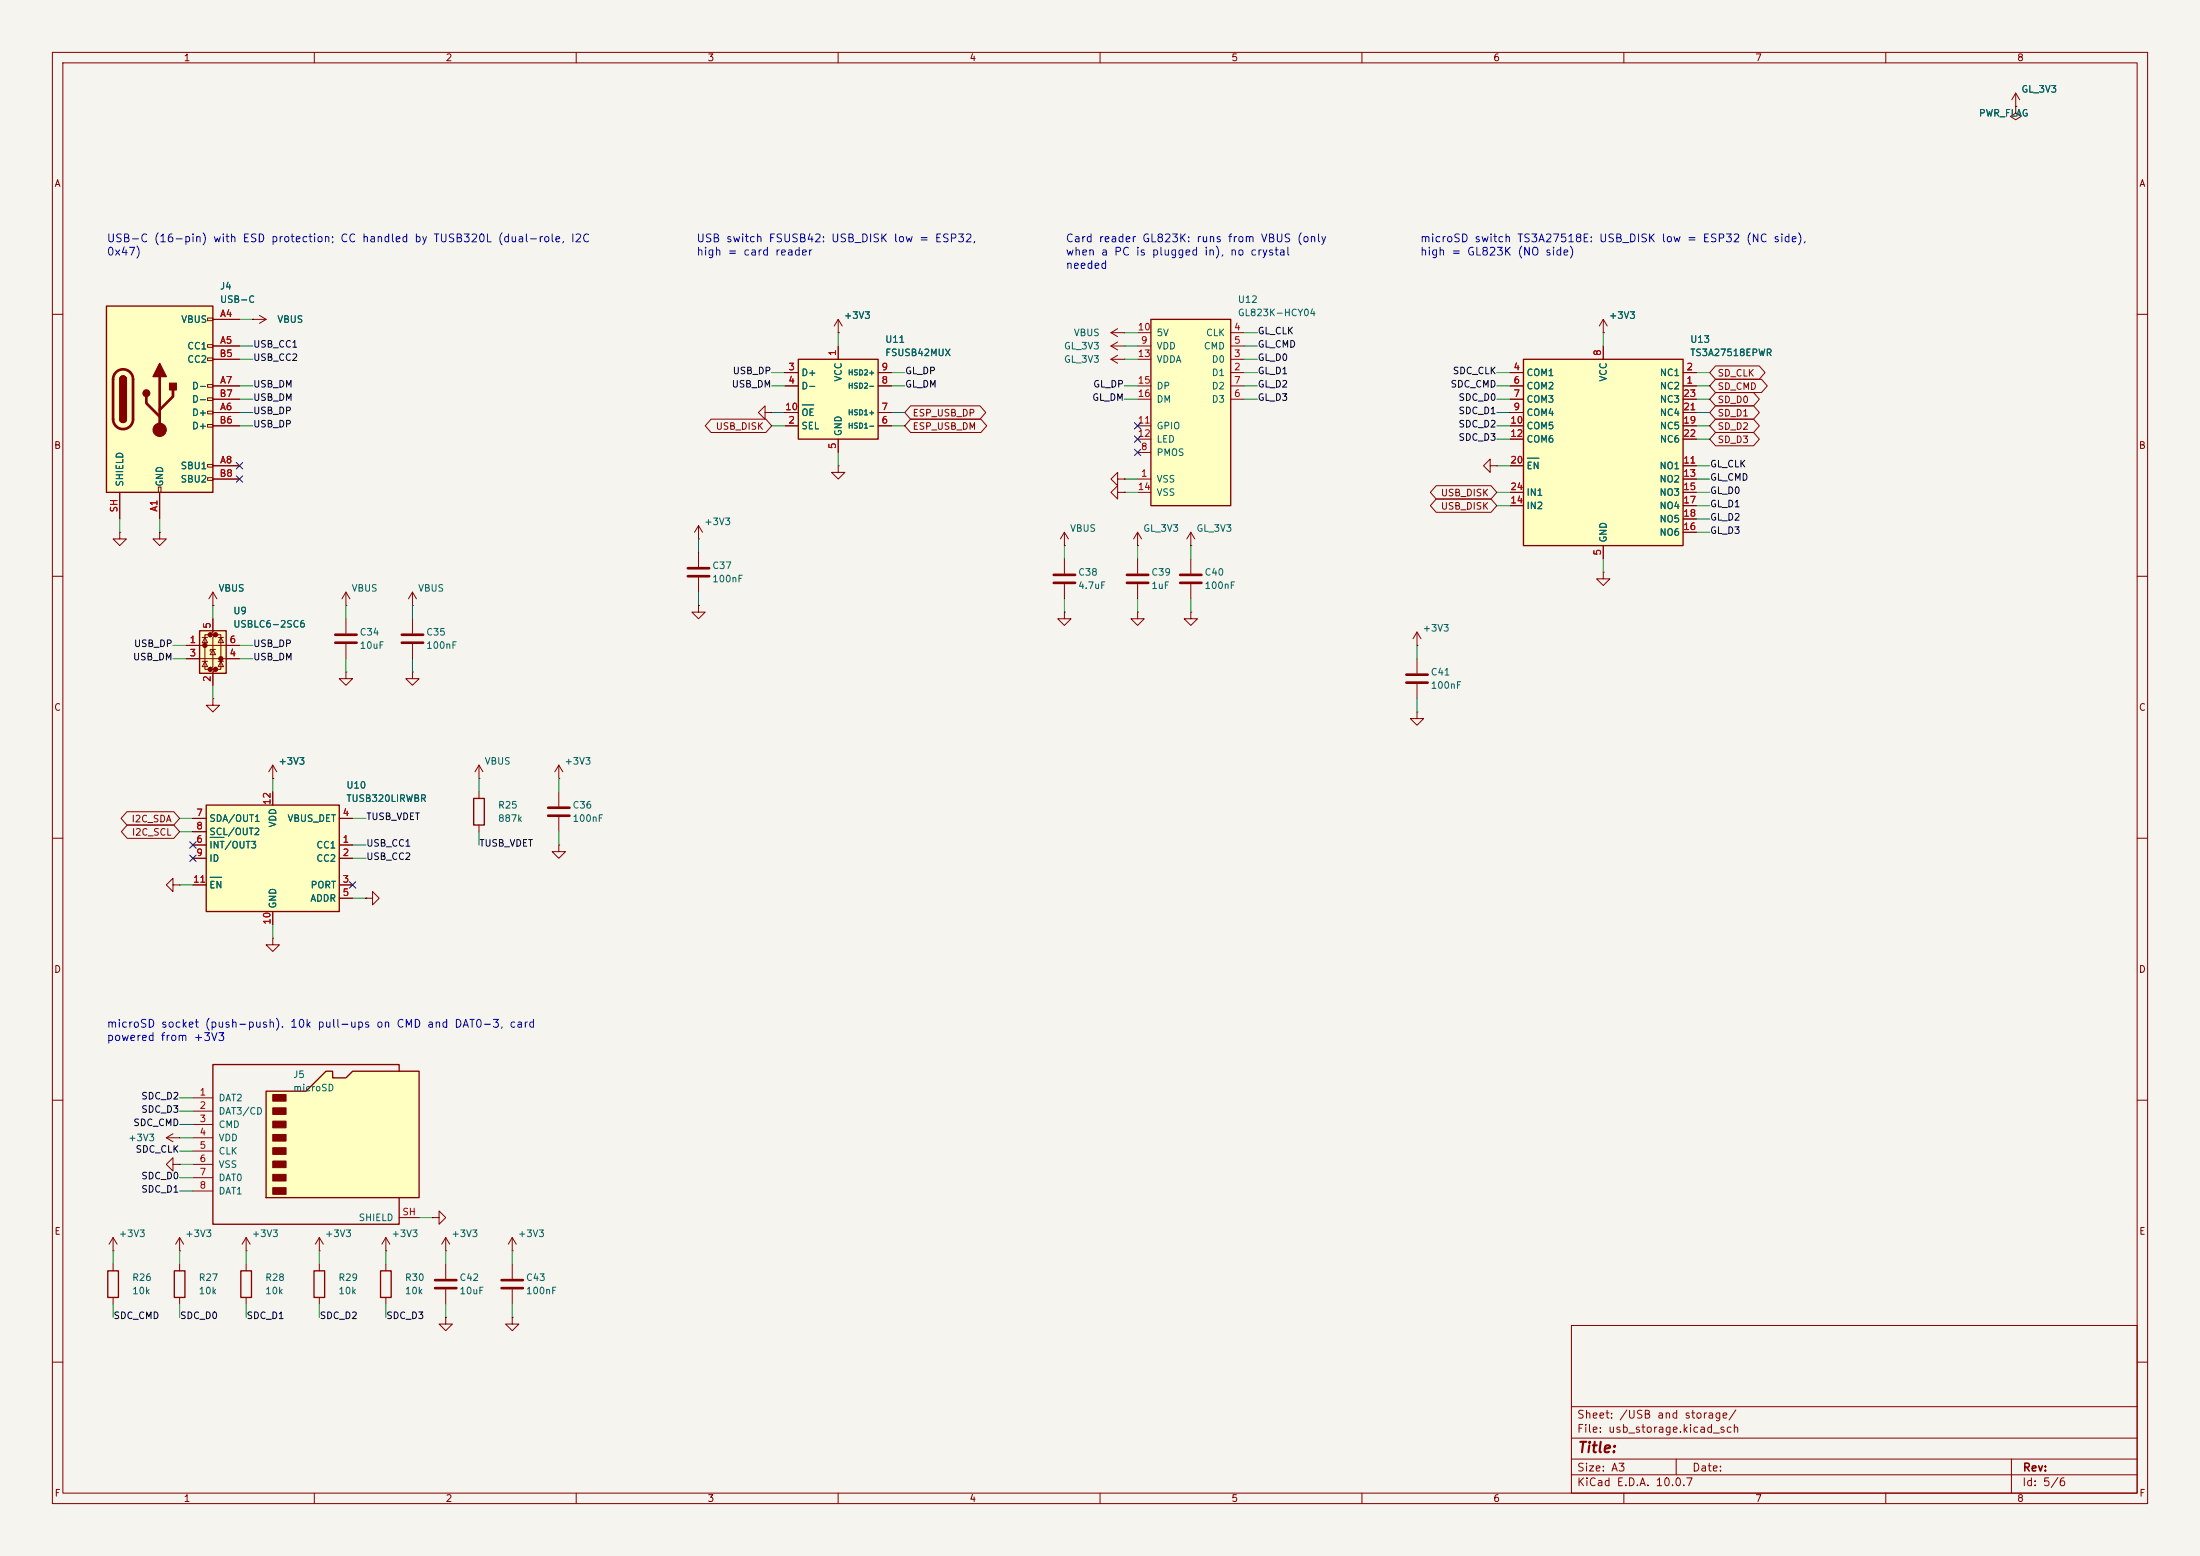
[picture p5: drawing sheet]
<svg xmlns="http://www.w3.org/2000/svg" width="420mm" height="297mm" viewBox="0 0 420 297" stroke-linecap="round" stroke-linejoin="round" font-family="sans-serif">
<path d="M0 0h420v297h-420z" fill="#f5f4ef" stroke="#f5f4ef" stroke-width=".19"/>
<g fill="none" stroke="#840000" stroke-width=".19">
<path d="M10 10h400v277h-400zM12 12h396v273h-396zM60 10v2M110 10v2M160 10v2M210 10v2M260 10v2M310 10v2M360 10v2M10 60h2M212.1 63.5l1.3 .8M212.1 63.5h2.5"/>
<path d="M213.4 62.7l-1.3 .8M214.6 63.5h.1M408 60h2M10 110h2M408 110h2M10 160h2M408 160h2M10 210h2M408 210h2M34.3 238.8h.1M34.3 236.2v2.6M34.3 236.2l-.8 1.3"/>
<path d="M34.3 236.2l.8 1.3M82.5 232.4h1.3v-1.3l1.3 1.3-1.3 1.3v-1.3M82.5 232.4h.1M85.1 238.8h.1M85.1 236.2v2.6M85.1 236.2l-.8 1.3M85.1 236.2l.8 1.3M97.8 238.8h.1M97.8 236.2l-.8 1.3M97.8 236.2l.8 1.3M97.8 236.2v2.6M34.3 241.3v1.3"/>
<path d="M34.3 247.6v1.3M85.1 241.3v2.8M85.1 246.1v2.8M97.8 251.5v1.2h1.3l-1.3 1.3-1.3-1.3h1.3M97.8 251.5h.1M97.8 241.3v2.8M97.8 246.1v2.8M300 253h108v32h-108zM10 260h2M300 278.5h108M300 274.5h108M300 268.5h108"/>
<path d="M320 278.5v3M384 278.5v6.5M408 260h2M60 285v2M110 285v2M160 285v2M210 285v2M260 285v2M300 281.5h108M310 285v2M360 285v2"/>
</g>
<path d="M33.3 242.6h2v5h-2z" fill="none" stroke="#840000" stroke-width=".25"/>
<path d="M83.1 244.3h4M83.1 245.9h4M95.8 244.3h4M95.8 245.9h4" fill="none" stroke="#840000" stroke-width=".51"/>
<path d="M50.8 208.3h7.6l3.8-3.8h1.3v1.2h2.5l1.3-1.2h12.7v24.1h-29.2z" fill="#ffffc2"/>
<path d="M50.8 208.3h7.6l3.8-3.8h1.3v1.2h2.5l1.3-1.2h12.7v24.1h-29.2zM76.2 204.5v-1.3h-35.6v30.5h35.6v-5.1M20.6 242.6h2v5h-2z" fill="none" stroke="#840000" stroke-width=".25"/>
<g fill="#840000" stroke="#840000" stroke-width=".19">
<path d="M52.1 208.9h2.5v1.3h-2.5z"/>
<path d="M52.1 211.5h2.5v1.2h-2.5z"/>
<path d="M52.1 214h2.5v1.3h-2.5z"/>
<path d="M52.1 216.5h2.5v1.3h-2.5z"/>
<path d="M52.1 219.1h2.5v1.2h-2.5z"/>
<path d="M52.1 221.6h2.5v1.3h-2.5z"/>
<path d="M52.1 224.2h2.5v1.2h-2.5z"/>
<path d="M52.1 226.7h2.5v1.3h-2.5z"/>
</g>
<g fill="none" stroke="#840000" stroke-width=".19">
<path d="M133.3 115.6v1.2h1.3l-1.3 1.3-1.2-1.3h1.2M133.3 115.6h.1M106.7 151.1v2.8M106.7 156v2.8M106.7 161.3v1.3h1.2l-1.2 1.2-1.3-1.2h1.3M106.7 161.3h.1M31.7 217.2h2.6M31.7 217.2l1.3 .7M33 216.4l-1.3 .8M34.3 217.2h.1M36.8 209.6h3.8M36.8 212.1h3.8"/>
<path d="M36.8 214.6h3.8M36.8 217.2h3.8M36.8 219.7h3.8M21.6 238.8h.1M21.6 236.2l-.8 1.3M21.6 236.2l.8 1.3M21.6 236.2v2.6M36.8 222.2h3.8M36.8 224.8h3.8M36.8 227.3h3.8M76.2 232.4h3.8M21.6 241.3v1.3"/>
<path d="M21.6 247.6v1.3"/>
</g>
<path d="M104.6 154.2h4.1M104.6 155.7h4.1" fill="none" stroke="#840000" stroke-width=".51"/>
<path d="M219.7 61h15.2v35.5h-15.2z" fill="#ffffc2"/>
<path d="M219.7 61h15.2v35.5h-15.2zM90.4 152.4h2.1v5.1h-2.1z" fill="none" stroke="#840000" stroke-width=".25"/>
<g fill="none" stroke="#840000" stroke-width=".19">
<path d="M217.2 68.6h2.5M217.2 63.5h2.5M217.2 66h2.5M217.2 76.2h2.5M217.2 73.7h2.5M234.9 71.1h2.6M234.9 68.6h2.6M234.9 63.5h2.6M234.9 66h2.6M234.9 76.2h2.6M234.9 73.7h2.6M213.4 91.4v-1.2l-1.3 1.2 1.3 1.3v-1.3h1.2"/>
<path d="M213.4 94v-1.3l-1.3 1.3 1.3 1.3v-1.3h1.2M214.6 91.4h.1M214.6 94h.1M217.2 91.4h2.5M217.2 86.4h2.5M217.2 81.3h2.5M217.2 83.8h2.5M217.2 94h2.5M78.7 115.6h.1M78.7 113l-.7 1.3M78.7 113l.8 1.3M78.7 113v2.6"/>
<path d="M78.7 118.1v2.8M217.2 106.7v2.8M217.2 111.5v2.8M227.3 116.8v1.3h1.3l-1.3 1.3-1.2-1.3h1.2M227.3 116.8h.1M227.3 104.1h.1M227.3 101.6v2.5M227.3 106.7v2.8M227.3 111.5v2.8M227.3 101.6l-.7 1.3M227.3 101.6l.8 1.3M78.7 122.9v2.8"/>
<path d="M52.1 148.6h.1M52.1 146.1l-.8 1.2M52.1 146.1l.7 1.2M52.1 146.1v2.5M91.4 148.6h.1M91.4 146.1l-.7 1.2M91.4 146.1l.8 1.2M91.4 146.1v2.5M91.4 151.1v1.3M91.4 157.5v1.3M106.7 148.6h.1M106.7 146.1l-.8 1.2"/>
<path d="M106.7 146.1l.7 1.2M106.7 146.1v2.5M33 168.9v-1.3l-1.3 1.3 1.3 1.3v-1.3h1.3M34.3 168.9h.1M52.1 179.1v1.2h1.2l-1.2 1.3-1.3-1.3h1.3M52.1 179.1h.1M69.8 171.5h1.3v-1.3l1.3 1.3-1.3 1.2v-1.2M69.8 171.5h.1"/>
</g>
<path d="M215.1 109.7h4.1M215.1 111.3h4.1M225.3 109.7h4.1M225.3 111.3h4.1M76.7 121.2h4.1M76.7 122.7h4.1" fill="none" stroke="#840000" stroke-width=".51"/>
<path d="M39.4 153.7h25.4v20.3h-25.4z" fill="#ffffc2"/>
<path d="M39.4 153.7h25.4v20.3h-25.4z" fill="none" stroke="#840000" stroke-width=".25"/>
<g fill="none" stroke="#840000" stroke-width=".19">
<path d="M284.5 88.9v-1.3l-1.3 1.3 1.3 1.3v-1.3h1.2M285.7 88.9h.1M40.6 115.6h.1M40.6 113l-.7 1.3M40.6 113l.8 1.3M40.6 113v2.6M66 115.6h.1M66 113l-.7 1.3M66 113l.8 1.3M66 113v2.6M66 118.1v2.8M217.2 116.8v1.3h1.2l-1.2 1.3-1.3-1.3h1.3"/>
<path d="M217.2 116.8h.1M217.2 104.1h.1M217.2 101.6l-.8 1.3M217.2 101.6l.7 1.3M217.2 101.6v2.5M40.6 133.4v1.2h1.3l-1.3 1.3-1.2-1.3h1.2M40.6 133.4h.1M66 128.3v1.2h1.3l-1.3 1.3-1.2-1.3h1.2M66 128.3h.1M66 122.9v2.8M78.7 128.3v1.2h1.3l-1.3 1.3-1.2-1.3h1.2M78.7 128.3h.1"/>
<path d="M270.5 123.2h.1M270.5 135.9v1.3h1.3l-1.3 1.2-1.3-1.2h1.3M270.5 135.9h.1M270.5 120.7v2.5M270.5 125.7v2.8M270.5 130.6v2.8M270.5 120.7l-.8 1.2M270.5 120.7l.8 1.2M36.8 156.2h2.6M36.8 158.8h2.6M52.1 151.1v2.6M64.8 156.2h2.5"/>
<path d="M36.8 161.3h2.6M36.8 163.8h2.6M36.8 168.9h2.6M52.1 174v2.5M64.8 161.3h2.5M64.8 163.8h2.5M64.8 168.9h2.5M64.8 171.5h2.5"/>
</g>
<path d="M40.1 159.8h2.7M40.1 167.5h2.2" fill="none" stroke="#006464" stroke-width=".19"/>
<path d="M64 121.2h4.1M64 122.7h4.1M268.5 128.8h4M268.5 130.3h4" fill="none" stroke="#840000" stroke-width=".51"/>
<path d="M38.1 120.4h5.1v8.1h-5.1z" fill="#ffffc2"/>
<g fill="#840000" stroke="#840000" stroke-width=".51">
<circle cx="39.1" cy="123.2" r=".25"/>
<circle cx="40.1" cy="121.2" r=".25"/>
<circle cx="40.1" cy="127.8" r=".25"/>
<circle cx="41.1" cy="121.2" r=".25"/>
<circle cx="41.1" cy="127.8" r=".25"/>
<circle cx="42.2" cy="125.7" r=".25"/>
</g>
<g fill="none" stroke="#840000" stroke-width=".19">
<path d="M212.1 68.6l1.3 .7M212.1 68.6h2.5M212.1 66l1.3 .8M212.1 66h2.5M213.4 67.8l-1.3 .8M213.4 65.3l-1.3 .7M214.6 68.6h.1M214.6 66h.1M160 88.9v1.3h1.3l-1.3 1.2-1.3-1.2h1.3M160 88.9h.1M40.6 118.1v2.6l-.5 .5h1l-.5 .5v5.6l-.5 .5h1l-.5 .5v2.5M133.3 102.9h.1"/>
<path d="M133.3 100.3v2.6M133.3 105.4v2.8M133.3 110.2v2.8M133.3 100.3l-.7 1.3M133.3 100.3l.8 1.3M203.2 106.7v2.8M203.2 111.5v2.8M35.6 123.2h10.1M35.6 125.7h10.1M38.6 126.2h1M38.6 121.7h1M39.1 121.7l.5 1h-1z"/>
<path d="M39.1 126.2l.5 1.1h-1zM40.1 121.2h-1v6.6h1M40.6 124l.5 1h-1zM41.1 124h-1v.3M41.1 121.2h1.1v6.6h-1.1M41.7 126.2h1M41.7 121.7h1M42.2 121.7l.5 1h-1zM42.2 126.2l.5 1.1h-1z"/>
</g>
<path d="M38.1 120.4h5.1v8.1h-5.1z" fill="none" stroke="#840000" stroke-width=".25"/>
<path d="M131.3 108.5h4.1M131.3 110h4.1M201.2 109.7h4M201.2 111.3h4" fill="none" stroke="#840000" stroke-width=".51"/>
<path d="M290.8 68.6h30.5v35.5h-30.5z" fill="#ffffc2"/>
<path d="M290.8 68.6h30.5v35.5h-30.5z" fill="none" stroke="#840000" stroke-width=".25"/>
<g fill="none" stroke="#840000" stroke-width=".19">
<path d="M288.3 73.7h2.5M288.3 71.1h2.5M288.3 76.2h2.5M288.3 78.7h2.5M306.1 66v2.6M321.3 73.7h2.5M321.3 71.1h2.5M321.3 76.2h2.5M321.3 78.7h2.5M288.3 81.3h2.5M288.3 88.9h2.5M288.3 83.8h2.5"/>
<path d="M288.3 96.5h2.5M288.3 94h2.5M321.3 81.3h2.5M321.3 88.9h2.5M321.3 83.8h2.5M321.3 91.4h2.5M321.3 96.5h2.5M321.3 94h2.5M321.3 99.1h2.5M203.2 104.1h.1M203.2 101.6l-.8 1.3M203.2 101.6l.8 1.3"/>
<path d="M203.2 101.6v2.5M306.1 104.1v2.6M321.3 101.6h2.5"/>
</g>
<path d="M291.6 87.5h2.2" fill="none" stroke="#006464" stroke-width=".19"/>
<path d="M152.4 68.6h15.2v15.2h-15.2z" fill="#ffffc2"/>
<path d="M152.4 68.6h15.2v15.2h-15.2z" fill="none" stroke="#840000" stroke-width=".25"/>
<g fill="none" stroke="#840000" stroke-width=".19">
<path d="M146 78.7v-1.2l-1.2 1.2 1.2 1.3v-1.3h1.3M147.3 78.7h.1M149.9 71.1h2.5M149.9 73.7h2.5M149.9 78.7h2.5M160 63.5h.1M160 61v2.5M160 66v2.6M160 61l-.7 1.2M160 61l.8 1.2M167.6 71.1h2.6M167.6 73.7h2.6"/>
<path d="M167.6 78.7h2.6M149.9 81.3h2.5M160 83.8v2.6M167.6 81.3h2.6M203.2 116.8v1.3h1.3l-1.3 1.3-1.3-1.3h1.3M203.2 116.8h.1"/>
</g>
<path d="M153.1 77.3h2.3" fill="none" stroke="#006464" stroke-width=".19"/>
<path d="M20.3 58.4h20.3v35.6h-20.3z" fill="#ffffc2"/>
<g fill="none" stroke="#840000" stroke-width=".19">
<path d="M384.8 17.8l-.8 1.3M384.8 17.8l.8 1.3M384.8 17.8v2.5M384.8 20.3h.1M384.8 20.3v1.3l1 .6-1 .7-1-.7 1-.6M39.6 60.7h1v.5h-1zM39.6 65.8h1v.5h-1zM39.6 68.3h1v.5h-1zM39.6 73.4h1v.5h-1zM39.6 75.9h1v.6h-1zM39.6 78.5h1v.5h-1zM40.6 61h5.1"/>
<path d="M40.6 66h5.1M40.6 78.7h5.1M40.6 73.7h5.1M40.6 68.6h5.1M40.6 76.2h5.1M48.3 61h.1M48.3 61h2.5M49.5 60.2l1.3 .8M50.8 61l-1.3 .7M149.9 78.7h2.5M149.9 73.7h2.5M149.9 71.1h2.5"/>
<path d="M160 63.5h.1M160 66v2.6M167.6 78.7h2.6M167.6 73.7h2.6M167.6 71.1h2.6M173.8 77.5h13.3l1.1 1.2-1.1 1.3h-13.3l-1.1-1.3zM288.3 78.7h2.5M288.3 73.7h2.5M288.3 76.2h2.5M288.3 71.1h2.5M306.1 63.5h.1M306.1 61l-.8 1.2"/>
<path d="M306.1 61l.7 1.2M306.1 61v2.5M306.1 66v2.6M321.3 78.7h2.5M321.3 73.7h2.5M321.3 76.2h2.5M321.3 71.1h2.5M327.5 69.8h8.4l1.1 1.3-1.1 1.3h-8.4l-1.1-1.3zM327.5 72.4h8.8l1.1 1.3-1.1 1.2h-8.8l-1.1-1.2zM327.5 74.9h7.3l1.1 1.3-1.1 1.3h-7.3l-1.1-1.3zM327.5 77.5h7.3l1.1 1.2-1.1 1.3h-7.3l-1.1-1.3zM22.9 94v5.1"/>
<path d="M30.2 93h.5v1h-.5zM30.5 94v5.1M39.6 81h1v.5h-1zM39.6 88.6h1v.6h-1zM39.6 91.2h1v.5h-1zM40.6 88.9h5.1M40.6 81.3h5.1M40.6 91.4h5.1M135.7 80h10.5l1.1 1.3-1.1 1.3h-10.5l-1.1-1.3zM149.9 81.3h2.5M160 83.8v2.6M167.6 81.3h2.6"/>
<path d="M173.8 80h13.5l1.1 1.3-1.1 1.3h-13.5l-1.1-1.3zM214.6 91.4h.1M214.6 94h.1M274.2 92.7h10.4l1.1 1.3-1.1 1.3h-10.4l-1.1-1.3zM274.2 95.2h10.4l1.1 1.3-1.1 1.3h-10.4l-1.1-1.3zM288.3 88.9h2.5M288.3 81.3h2.5M288.3 83.8h2.5M288.3 96.5h2.5M288.3 94h2.5M321.3 88.9h2.5M321.3 81.3h2.5"/>
<path d="M321.3 91.4h2.5M321.3 83.8h2.5M321.3 96.5h2.5M321.3 94h2.5M321.3 99.1h2.5M327.5 80h7.3l1.1 1.3-1.1 1.3h-7.3l-1.1-1.3zM327.5 82.5h7.3l1.1 1.3-1.1 1.3h-7.3l-1.1-1.3zM22.9 101.6v1.3h1.2l-1.2 1.2-1.3-1.2h1.3M22.9 101.6h.1M30.5 101.6v1.3h1.2l-1.2 1.2-1.3-1.2h1.3M30.5 101.6h.1M40.6 115.6h.1"/>
<path d="M40.6 118.1v2.6M306.1 109.2v1.3h1.2l-1.2 1.3-1.3-1.3h1.3M306.1 109.2h.1M306.1 104.1v2.6M321.3 101.6h2.5M35.6 123.2h2.5M35.6 125.7h2.5M40.6 128.3v2.5M43.2 123.2h2.5M43.2 125.7h2.5M24.2 154.9h9l1.1 1.3-1.1 1.3h-9l-1.1-1.3zM24.3 157.5h8.9l1.1 1.3-1.1 1.2h-8.9l-1.1-1.2z"/>
<path d="M36.8 156.2h2.6M36.8 158.8h2.6M52.1 148.6h.1M52.1 151.1v2.6M64.8 156.2h2.5M36.8 161.3h2.6M36.8 163.8h2.6M36.8 168.9h2.6M52.1 174v2.5M64.8 161.3h2.5M64.8 163.8h2.5M64.8 168.9h2.5"/>
<path d="M64.8 171.5h2.5M69.8 171.5h.1M33 222.2v-1.2l-1.3 1.2 1.3 1.3v-1.3h1.3M34.3 222.2h.1M47 238.8h.1M47 236.2l-.8 1.3M47 236.2l.8 1.3M47 236.2v2.6M61 238.8h.1M61 236.2v2.6M61 236.2l-.8 1.3M61 236.2l.7 1.3"/>
<path d="M73.7 238.8h.1M73.7 236.2l-.8 1.3M73.7 236.2l.7 1.3M73.7 236.2v2.6M47 241.3v1.3M47 247.6v1.3M61 241.3v1.3M61 247.6v1.3M73.7 241.3v1.3M73.7 247.6v1.3M85.1 251.5v1.2h1.3l-1.3 1.3-1.3-1.3h1.3M85.1 251.5h.1"/>
</g>
<path d="M20.3 58.4h20.3v35.6h-20.3zM22.9 72.4a.64 .64 0 0 1 .6-.6 .64 .64 0 0 1 .6 .6M22.9 80a.64 .64 0 0 0 .6 .6 .64 .64 0 0 0 .6-.6M46 242.6h2v5h-2zM59.9 242.6h2.1v5h-2.1zM72.6 242.6h2.1v5h-2.1z" fill="none" stroke="#840000" stroke-width=".25"/>
<path d="M22.1 71.1a1.9 1.9 0 0 1 2.1-.5 1.9 1.9 0 0 1 1.2 1.8v7.6a1.91 1.91 0 0 1-1.9 1.9 1.91 1.91 0 0 1-1.9-1.9v-7.8l.2-.6zM27.9 75.7v1.3l2.6 2.5M30.5 71.9v10.1M33 74.4v1.3l-2.5 2.5" fill="none" stroke="#840000" stroke-width=".51"/>
<g fill="#840000" stroke="#840000" stroke-width=".25">
<path d="M22.9 72.4h1.2v7.6h-1.2z"/>
<path d="M23 71.9a.64 .64 0 0 1 .7-.1 .64 .64 0 0 1 .4 .6h-1.2z"/>
<path d="M22.9 80h1.2a.64 .64 0 0 1-.6 .6 .64 .64 0 0 1-.6-.6z"/>
<path d="M30.5 69.3l1.2 2.6h-2.5z"/>
<path d="M32.4 73.2h1.3v1.2h-1.3z"/>
<circle cx="27.9" cy="75.1" r=".63"/>
</g>
<circle cx="30.5" cy="82" r="1.27" fill="#840000" stroke="#840000" stroke-width=".19"/>
<g fill="none" stroke="#009600" stroke-width=".19">
<path d="M45.7 73.7h2.6M45.7 78.7h2.6M45.7 66h2.6M45.7 76.2h2.6M45.7 68.6h2.6M45.7 61h2.6M147.3 73.7h2.6M147.3 78.7h2.6M147.3 71.1h2.6M160 63.5v2.5M170.2 73.7h2.5M170.2 78.7h2.5"/>
<path d="M170.2 71.1h2.5M214.6 73.7h2.6M214.6 66h2.6M214.6 76.2h2.6M214.6 63.5h2.6M214.6 68.6h2.6M237.5 73.7h2.5M237.5 66h2.5M237.5 71.1h2.5M237.5 76.2h2.5M237.5 63.5h2.5M237.5 68.6h2.5"/>
<path d="M285.7 73.7h2.6M285.7 78.7h2.6M285.7 71.1h2.6M285.7 76.2h2.6M306.1 63.5v2.5M323.8 73.7h2.6M323.8 78.7h2.6M323.8 71.1h2.6M323.8 76.2h2.6M22.9 99.1v2.5M30.5 99.1v2.5M45.7 81.3h2.6"/>
<path d="M147.3 81.3h2.6M160 86.4v2.5M170.2 81.3h2.5M214.6 94h2.6M214.6 91.4h2.6M285.7 81.3h2.6M285.7 83.8h2.6M285.7 96.5h2.6M285.7 88.9h2.6M285.7 94h2.6M323.8 81.3h2.6M323.8 83.8h2.6"/>
<path d="M323.8 96.5h2.6M323.8 88.9h2.6M323.8 94h2.6M323.8 91.4h2.6M323.8 99.1h2.6M40.6 115.6v2.5M66 115.6v2.5M78.7 115.6v2.5M133.3 102.9v2.5M133.3 113v2.6M203.2 104.1v2.6M203.2 114.3v2.5"/>
<path d="M217.2 104.1v2.6M217.2 114.3v2.5M227.3 104.1v2.6M227.3 114.3v2.5M306.1 106.7v2.5M323.8 101.6h2.6M33 123.2h2.6M33 125.7h2.6M40.6 130.8v2.6M45.7 123.2h2.6M45.7 125.7h2.6M66 125.7v2.6"/>
<path d="M78.7 125.7v2.6M270.5 123.2v2.5M270.5 133.4v2.5M34.3 156.2h2.5M34.3 158.8h2.5M52.1 148.6v2.5M67.3 156.2h2.5M91.4 148.6v2.5M91.4 158.8v2.5M106.7 148.6v2.5M106.7 158.8v2.5M34.3 168.9h2.5"/>
<path d="M52.1 176.5v2.6M67.3 161.3h2.5M67.3 163.8h2.5M67.3 171.5h2.5M34.3 212.1h2.5M34.3 219.7h2.5M34.3 217.2h2.5M34.3 214.6h2.5M34.3 209.6h2.5M21.6 238.8v2.5M34.3 238.8v2.5M34.3 227.3h2.5"/>
<path d="M34.3 224.8h2.5M34.3 222.2h2.5M47 238.8v2.5M61 238.8v2.5M73.7 238.8v2.5M80 232.4h2.5M85.1 238.8v2.5M97.8 238.8v2.5M21.6 248.9v2.6M34.3 248.9v2.6M47 248.9v2.6M61 248.9v2.6"/>
<path d="M73.7 248.9v2.6M85.1 248.9v2.6M97.8 248.9v2.6"/>
</g>
<g fill="none" stroke="#000084" stroke-width=".19">
<path d="M45.1 88.3l1.2 1.2M45.1 90.8l1.2 1.2M46.3 88.3l-1.2 1.2M46.3 90.8l-1.2 1.2M216.6 80.7l1.2 1.2M216.6 83.2l1.2 1.2M216.6 85.8l1.2 1.2M217.8 80.7l-1.2 1.2M217.8 83.2l-1.2 1.2M217.8 85.8l-1.2 1.2M36.2 163.2l1.2 1.2M36.2 160.7l1.2 1.2"/>
<path d="M37.4 163.2l-1.2 1.2M37.4 160.7l-1.2 1.2M66.7 168.3l1.2 1.2M67.9 168.3l-1.2 1.2"/>
</g>
<path d="M153.1 77.3h2.3M291.6 87.5h2.2M40.1 159.8h2.7M40.1 167.5h2.2" fill="none" stroke="#006464" stroke-width=".19"/>
<text font-size="2" fill="#840000" x="301" y="277.8">Title:</text>
<g font-size="1.5" fill="#0000c2">
<text x="20.3" y="46.6">USB-C (16-pin) with ESD protection; CC handled by TUSB320L (dual-role, I2C</text>
<text x="132.8" y="46.6">USB switch FSUSB42: USB_DISK low = ESP32,</text>
<text x="203.3" y="46.6">Card reader GL823K: runs from VBUS (only</text>
<text x="271" y="46.6">microSD switch TS3A27518E: USB_DISK low = ESP32 (NC side),</text>
<text x="20.3" y="49.1">0x47)</text>
<text x="132.8" y="49.1">high = card reader</text>
<text x="203.3" y="51.7">needed</text>
<text x="203.3" y="49.1">when a PC is plugged in), no crystal</text>
<text x="271" y="49.1">high = GL823K (NO side)</text>
<text x="20.3" y="196.5">microSD socket (push-push). 10k pull-ups on CMD and DAT0-3, card</text>
<text x="20.3" y="199.1">powered from +3V3</text>
</g>
<g font-size="1.5" fill="#840000">
<text x="300.9" y="273.8">File: usb_storage.kicad_sch</text>
<text x="300.9" y="271.1">Sheet: /USB and storage/</text>
<text x="300.9" y="281.2">Size: A3</text>
<text x="322.9" y="281.2">Date:</text>
<text x="386" y="281.2">Rev:</text>
<text x="300.9" y="284">KiCad E.D.A. 10.0.7</text>
<text x="385.9" y="284">Id: 5/6</text>
</g>
<g font-size="1.3" fill="#840000">
<text x="35" y="12">1</text>
<text x="85" y="12">2</text>
<text x="135" y="12">3</text>
<text x="185" y="12">4</text>
<text x="235" y="12">5</text>
<text x="285" y="12">6</text>
<text x="335" y="12">7</text>
<text x="385" y="12">8</text>
<text x="10.3" y="36">A</text>
<text x="408.3" y="36">A</text>
<text x="327.8" y="72.2">SD_CLK</text>
<text x="327.8" y="74.7">SD_CMD</text>
<text x="327.8" y="77.3">SD_D0</text>
<text x="136.5" y="82.3">USB_DISK</text>
<text x="174.1" y="79.8">ESP_USB_DP</text>
<text x="174.1" y="82.3">ESP_USB_DM</text>
<text x="327.8" y="82.3">SD_D2</text>
<text x="327.8" y="79.8">SD_D1</text>
<text x="10.2" y="86">B</text>
<text x="327.8" y="84.9">SD_D3</text>
<text x="408.2" y="86">B</text>
<text x="275" y="95">USB_DISK</text>
<text x="275" y="97.6">USB_DISK</text>
<text x="10.2" y="136">C</text>
<text x="408.2" y="136">C</text>
<text x="25" y="157.3">I2C_SDA</text>
<text x="25.1" y="159.8">I2C_SCL</text>
<text x="10.2" y="186">D</text>
<text x="408.2" y="186">D</text>
<text x="10.3" y="236">E</text>
<text x="408.3" y="236">E</text>
<text x="10.3" y="286">F</text>
<text x="35" y="287">1</text>
<text x="85" y="287">2</text>
<text x="135" y="287">3</text>
<text x="185" y="287">4</text>
<text x="235" y="287">5</text>
<text x="285" y="287">6</text>
<text x="335" y="287">7</text>
<text x="385" y="287">8</text>
<text x="408.3" y="286">F</text>
</g>
<g font-size="1.3" fill="#006464">
<text x="385.8" y="18">GL_3V3</text>
<text x="377.7" y="22.6">PWR_FLAG</text>
<text x="41.9" y="55.6">J4</text>
<text x="41.9" y="58.1">USB-C</text>
<text x="236.2" y="58.1">U12</text>
<text x="34.5" y="61.9">VBUS</text>
<text x="52.8" y="61.9">VBUS</text>
<text x="161" y="61.2">+3V3</text>
<text x="168.9" y="65.7">U11</text>
<text x="204.9" y="64.5">VBUS</text>
<text x="220.7" y="64.5">5V</text>
<text x="230.1" y="64.5">CLK</text>
<text x="236.2" y="60.7">GL823K-HCY04</text>
<text x="307.1" y="61.2">+3V3</text>
<text x="322.6" y="65.7">U13</text>
<text x="35.6" y="67">CC1</text>
<text x="35.6" y="69.5">CC2</text>
<text x="168.9" y="68.3">FSUSB42MUX</text>
<text x="203" y="69.5">GL_3V3</text>
<text x="203" y="67">GL_3V3</text>
<text x="220.7" y="67">VDD</text>
<text x="220.7" y="69.5">VDDA</text>
<text x="229.7" y="67">CMD</text>
<text x="231.2" y="69.5">D0</text>
<text x="322.6" y="68.3">TS3A27518EPWR</text>
<text x="36.6" y="74.6">D-</text>
<text x="36.6" y="77.2">D-</text>
<text x="152.9" y="72.1">D+</text>
<text x="152.9" y="74.6">D-</text>
<text x="161" y="72.9" transform="rotate(-90 161 72.9)">VCC</text>
<text x="220.7" y="74.6">DP</text>
<text x="220.7" y="77.2">DM</text>
<text x="231.2" y="72.1">D1</text>
<text x="231.2" y="77.2">D3</text>
<text x="231.2" y="74.6">D2</text>
<text x="291.3" y="72.1">COM1</text>
<text x="291.3" y="74.6">COM2</text>
<text x="291.3" y="77.2">COM3</text>
<text x="307" y="72.9" transform="rotate(-90 307 72.9)">VCC</text>
<text x="316.8" y="74.6">NC2</text>
<text x="316.8" y="72.1">NC1</text>
<text x="316.8" y="77.2">NC3</text>
<text x="36.6" y="79.7">D+</text>
<text x="36.6" y="82.2">D+</text>
<text x="152.9" y="82.2">SEL</text>
<text x="152.9" y="79.7">OE</text>
<text x="161" y="83.3" transform="rotate(-90 161 83.3)">GND</text>
<text x="220.7" y="82.2">GPIO</text>
<text x="291.3" y="79.7">COM4</text>
<text x="291.3" y="82.2">COM5</text>
<text x="316.8" y="82.2">NC5</text>
<text x="316.8" y="79.7">NC4</text>
<text x="34.4" y="89.9">SBU1</text>
<text x="220.7" y="87.3">PMOS</text>
<text x="220.7" y="84.8">LED</text>
<text x="291.3" y="84.8">COM6</text>
<text x="291.3" y="89.9">EN</text>
<text x="316.7" y="89.9">NO1</text>
<text x="316.8" y="84.8">NC6</text>
<text x="23.8" y="93" transform="rotate(-90 23.8 93)">SHIELD</text>
<text x="31.4" y="93" transform="rotate(-90 31.4 93)">GND</text>
<text x="34.4" y="92.4">SBU2</text>
<text x="220.7" y="92.4">VSS</text>
<text x="220.7" y="94.9">VSS</text>
<text x="291.3" y="94.9">IN1</text>
<text x="316.7" y="92.4">NO2</text>
<text x="316.7" y="94.9">NO3</text>
<text x="134.3" y="100.5">+3V3</text>
<text x="204.2" y="101.8">VBUS</text>
<text x="218.2" y="101.8">GL_3V3</text>
<text x="228.3" y="101.8">GL_3V3</text>
<text x="291.3" y="97.5">IN2</text>
<text x="316.7" y="97.5">NO4</text>
<text x="316.7" y="100">NO5</text>
<text x="307" y="103.7" transform="rotate(-90 307 103.7)">GND</text>
<text x="316.7" y="102.6">NO6</text>
<text x="41.6" y="113.2">VBUS</text>
<text x="67" y="113.2">VBUS</text>
<text x="79.7" y="113.2">VBUS</text>
<text x="135.9" y="108.9">C37</text>
<text x="135.9" y="111.5">100nF</text>
<text x="205.7" y="110.2">C38</text>
<text x="205.7" y="112.7">4.7uF</text>
<text x="219.7" y="110.2">C39</text>
<text x="219.7" y="112.7">1uF</text>
<text x="229.9" y="110.2">C40</text>
<text x="229.9" y="112.7">100nF</text>
<text x="44.4" y="117.5">U9</text>
<text x="44.4" y="120.1">USBLC6-2SC6</text>
<text x="68.6" y="121.6">C34</text>
<text x="68.6" y="124.2">10uF</text>
<text x="81.3" y="121.6">C35</text>
<text x="81.3" y="124.2">100nF</text>
<text x="271.5" y="120.9">+3V3</text>
<text x="273" y="129.2">C41</text>
<text x="273" y="131.8">100nF</text>
<text x="53.1" y="146.3">+3V3</text>
<text x="92.4" y="146.3">VBUS</text>
<text x="107.7" y="146.3">+3V3</text>
<text x="66" y="150.8">U10</text>
<text x="66" y="153.4">TUSB320LIRWBR</text>
<text x="95" y="154.6">R25</text>
<text x="109.2" y="154.6">C36</text>
<text x="39.9" y="157.2">SDA/OUT1</text>
<text x="39.9" y="159.7">SCL/OUT2</text>
<text x="53" y="158" transform="rotate(-90 53 158)">VDD</text>
<text x="54.8" y="157.2">VBUS_DET</text>
<text x="95" y="157.2">887k</text>
<text x="109.2" y="157.2">100nF</text>
<text x="39.9" y="162.3">INT/OUT3</text>
<text x="39.9" y="164.8">ID</text>
<text x="60.3" y="162.3">CC1</text>
<text x="60.3" y="164.8">CC2</text>
<text x="39.9" y="169.9">EN</text>
<text x="53" y="173.5" transform="rotate(-90 53 173.5)">GND</text>
<text x="59.1" y="172.4">ADDR</text>
<text x="59.2" y="169.9">PORT</text>
<text x="55.9" y="206.1">J5</text>
<text x="55.9" y="208.6">microSD</text>
<text x="41.6" y="210.5">DAT2</text>
<text x="41.6" y="213.1">DAT3/CD</text>
<text x="41.6" y="215.6">CMD</text>
<text x="24.4" y="218.1">+3V3</text>
<text x="41.6" y="218.1">VDD</text>
<text x="41.6" y="220.7">CLK</text>
<text x="41.6" y="223.2">VSS</text>
<text x="41.6" y="225.8">DAT0</text>
<text x="41.6" y="228.3">DAT1</text>
<text x="68.4" y="233.4">SHIELD</text>
<text x="22.6" y="236.4">+3V3</text>
<text x="35.3" y="236.4">+3V3</text>
<text x="48" y="236.4">+3V3</text>
<text x="61.9" y="236.4">+3V3</text>
<text x="74.6" y="236.4">+3V3</text>
<text x="86.1" y="236.4">+3V3</text>
<text x="98.8" y="236.4">+3V3</text>
<text x="25.1" y="244.8">R26</text>
<text x="37.8" y="244.8">R27</text>
<text x="50.5" y="244.8">R28</text>
<text x="64.5" y="244.8">R29</text>
<text x="77.2" y="244.8">R30</text>
<text x="87.6" y="244.8">C42</text>
<text x="100.3" y="244.8">C43</text>
<text x="25.1" y="247.3">10k</text>
<text x="37.8" y="247.3">10k</text>
<text x="50.5" y="247.3">10k</text>
<text x="64.5" y="247.3">10k</text>
<text x="77.2" y="247.3">10k</text>
<text x="87.6" y="247.3">10uF</text>
<text x="100.3" y="247.3">100nF</text>
</g>
<g font-size="1.3" fill="#a90000">
<text x="41.9" y="60.8">A4</text>
<text x="41.9" y="65.9">A5</text>
<text x="217.1" y="63.4">10</text>
<text x="217.7" y="65.9">9</text>
<text x="235.5" y="63.4">4</text>
<text x="235.5" y="65.9">5</text>
<text x="41.8" y="68.4">B5</text>
<text x="150.4" y="71">3</text>
<text x="159.9" y="68" transform="rotate(-90 159.9 68)">1</text>
<text x="168.2" y="71">9</text>
<text x="217.1" y="68.4">13</text>
<text x="235.5" y="71">2</text>
<text x="235.5" y="68.4">3</text>
<text x="288.8" y="71">4</text>
<text x="305.9" y="68" transform="rotate(-90 305.9 68)">8</text>
<text x="321.8" y="71">2</text>
<text x="41.8" y="76.1">B7</text>
<text x="41.9" y="73.5">A7</text>
<text x="150.4" y="73.5">4</text>
<text x="168.2" y="73.5">8</text>
<text x="217.1" y="73.5">15</text>
<text x="217.1" y="76.1">16</text>
<text x="235.5" y="76.1">6</text>
<text x="235.5" y="73.5">7</text>
<text x="288.8" y="73.5">6</text>
<text x="288.8" y="76.1">7</text>
<text x="321.2" y="76.1">23</text>
<text x="321.8" y="73.5">1</text>
<text x="41.8" y="81.1">B6</text>
<text x="41.9" y="78.6">A6</text>
<text x="149.8" y="78.6">10</text>
<text x="150.4" y="81.1">2</text>
<text x="168.2" y="81.1">6</text>
<text x="168.2" y="78.6">7</text>
<text x="217.1" y="81.1">11</text>
<text x="217.1" y="83.7">12</text>
<text x="288.2" y="81.1">10</text>
<text x="288.2" y="83.7">12</text>
<text x="288.8" y="78.6">9</text>
<text x="321.2" y="81.1">19</text>
<text x="321.2" y="78.6">21</text>
<text x="321.2" y="83.7">22</text>
<text x="41.9" y="88.8">A8</text>
<text x="159.9" y="85.8" transform="rotate(-90 159.9 85.8)">5</text>
<text x="217.7" y="86.2">8</text>
<text x="288.2" y="88.8">20</text>
<text x="321.2" y="88.8">11</text>
<text x="41.8" y="91.3">B8</text>
<text x="217.1" y="93.8">14</text>
<text x="217.7" y="91.3">1</text>
<text x="288.2" y="93.8">24</text>
<text x="321.2" y="91.3">13</text>
<text x="321.2" y="93.8">15</text>
<text x="22.7" y="97.9" transform="rotate(-90 22.7 97.9)">SH</text>
<text x="30.3" y="97.8" transform="rotate(-90 30.3 97.8)">A1</text>
<text x="288.2" y="96.4">14</text>
<text x="321.2" y="101.5">16</text>
<text x="321.2" y="96.4">17</text>
<text x="321.2" y="98.9">18</text>
<text x="305.9" y="106.1" transform="rotate(-90 305.9 106.1)">5</text>
<text x="36.1" y="123.1">1</text>
<text x="36.1" y="125.6">3</text>
<text x="40.5" y="120.1" transform="rotate(-90 40.5 120.1)">5</text>
<text x="43.7" y="125.6">4</text>
<text x="43.7" y="123.1">6</text>
<text x="40.5" y="130.3" transform="rotate(-90 40.5 130.3)">2</text>
<text x="51.9" y="153.7" transform="rotate(-90 51.9 153.7)">12</text>
<text x="37.4" y="161.2">6</text>
<text x="37.4" y="156.1">7</text>
<text x="37.4" y="158.6">8</text>
<text x="65.3" y="161.2">1</text>
<text x="65.3" y="156.1">4</text>
<text x="37.4" y="163.7">9</text>
<text x="65.3" y="163.7">2</text>
<text x="36.8" y="168.8">11</text>
<text x="65.3" y="168.8">3</text>
<text x="65.3" y="171.3">5</text>
<text x="51.9" y="176.6" transform="rotate(-90 51.9 176.6)">10</text>
<text x="38" y="209.4">1</text>
<text x="38" y="212">2</text>
<text x="38" y="214.5">3</text>
<text x="38" y="217">4</text>
<text x="38" y="219.6">5</text>
<text x="38" y="222.1">6</text>
<text x="38" y="224.7">7</text>
<text x="38" y="227.2">8</text>
<text x="76.7" y="232.3">SH</text>
</g>
<g font-size="1.3" fill="#0f0f0f">
<text x="240" y="64.1">GL_CLK</text>
<text x="48.2" y="66.7">USB_CC1</text>
<text x="48.2" y="69.2">USB_CC2</text>
<text x="139.8" y="71.7">USB_DP</text>
<text x="172.7" y="71.7">GL_DP</text>
<text x="240" y="69.2">GL_D0</text>
<text x="240" y="71.7">GL_D1</text>
<text x="240" y="66.7">GL_CMD</text>
<text x="277.2" y="71.7">SDC_CLK</text>
<text x="48.2" y="76.8">USB_DM</text>
<text x="48.2" y="74.3">USB_DM</text>
<text x="139.6" y="74.3">USB_DM</text>
<text x="172.7" y="74.3">GL_DM</text>
<text x="208.4" y="76.8">GL_DM</text>
<text x="208.6" y="74.3">GL_DP</text>
<text x="240" y="76.8">GL_D3</text>
<text x="240" y="74.3">GL_D2</text>
<text x="276.8" y="74.3">SDC_CMD</text>
<text x="278.3" y="76.8">SDC_D0</text>
<text x="48.2" y="81.9">USB_DP</text>
<text x="48.2" y="79.4">USB_DP</text>
<text x="278.3" y="81.9">SDC_D2</text>
<text x="278.3" y="79.4">SDC_D1</text>
<text x="278.3" y="84.4">SDC_D3</text>
<text x="326.4" y="89.5">GL_CLK</text>
<text x="326.4" y="92.1">GL_CMD</text>
<text x="326.4" y="94.6">GL_D0</text>
<text x="326.4" y="97.1">GL_D1</text>
<text x="326.4" y="99.7">GL_D2</text>
<text x="326.4" y="102.2">GL_D3</text>
<text x="25.5" y="123.8">USB_DP</text>
<text x="48.2" y="123.8">USB_DP</text>
<text x="25.3" y="126.3">USB_DM</text>
<text x="48.2" y="126.3">USB_DM</text>
<text x="69.8" y="156.8">TUSB_VDET</text>
<text x="69.8" y="161.9">USB_CC1</text>
<text x="91.4" y="161.9">TUSB_VDET</text>
<text x="69.8" y="164.4">USB_CC2</text>
<text x="25.4" y="215.2">SDC_CMD</text>
<text x="26.9" y="210.2">SDC_D2</text>
<text x="26.9" y="212.7">SDC_D3</text>
<text x="25.8" y="220.3">SDC_CLK</text>
<text x="26.9" y="227.9">SDC_D1</text>
<text x="26.9" y="225.4">SDC_D0</text>
<text x="21.6" y="252.1">SDC_CMD</text>
<text x="34.3" y="252.1">SDC_D0</text>
<text x="47" y="252.1">SDC_D1</text>
<text x="60.9" y="252.1">SDC_D2</text>
<text x="73.6" y="252.1">SDC_D3</text>
</g>
<g font-size="1" fill="#006464">
<text x="161.8" y="71.9">HSD2+</text>
<text x="161.8" y="74.4">HSD2-</text>
<text x="161.8" y="82">HSD1-</text>
<text x="161.8" y="79.5">HSD1+</text>
</g>
</svg>
